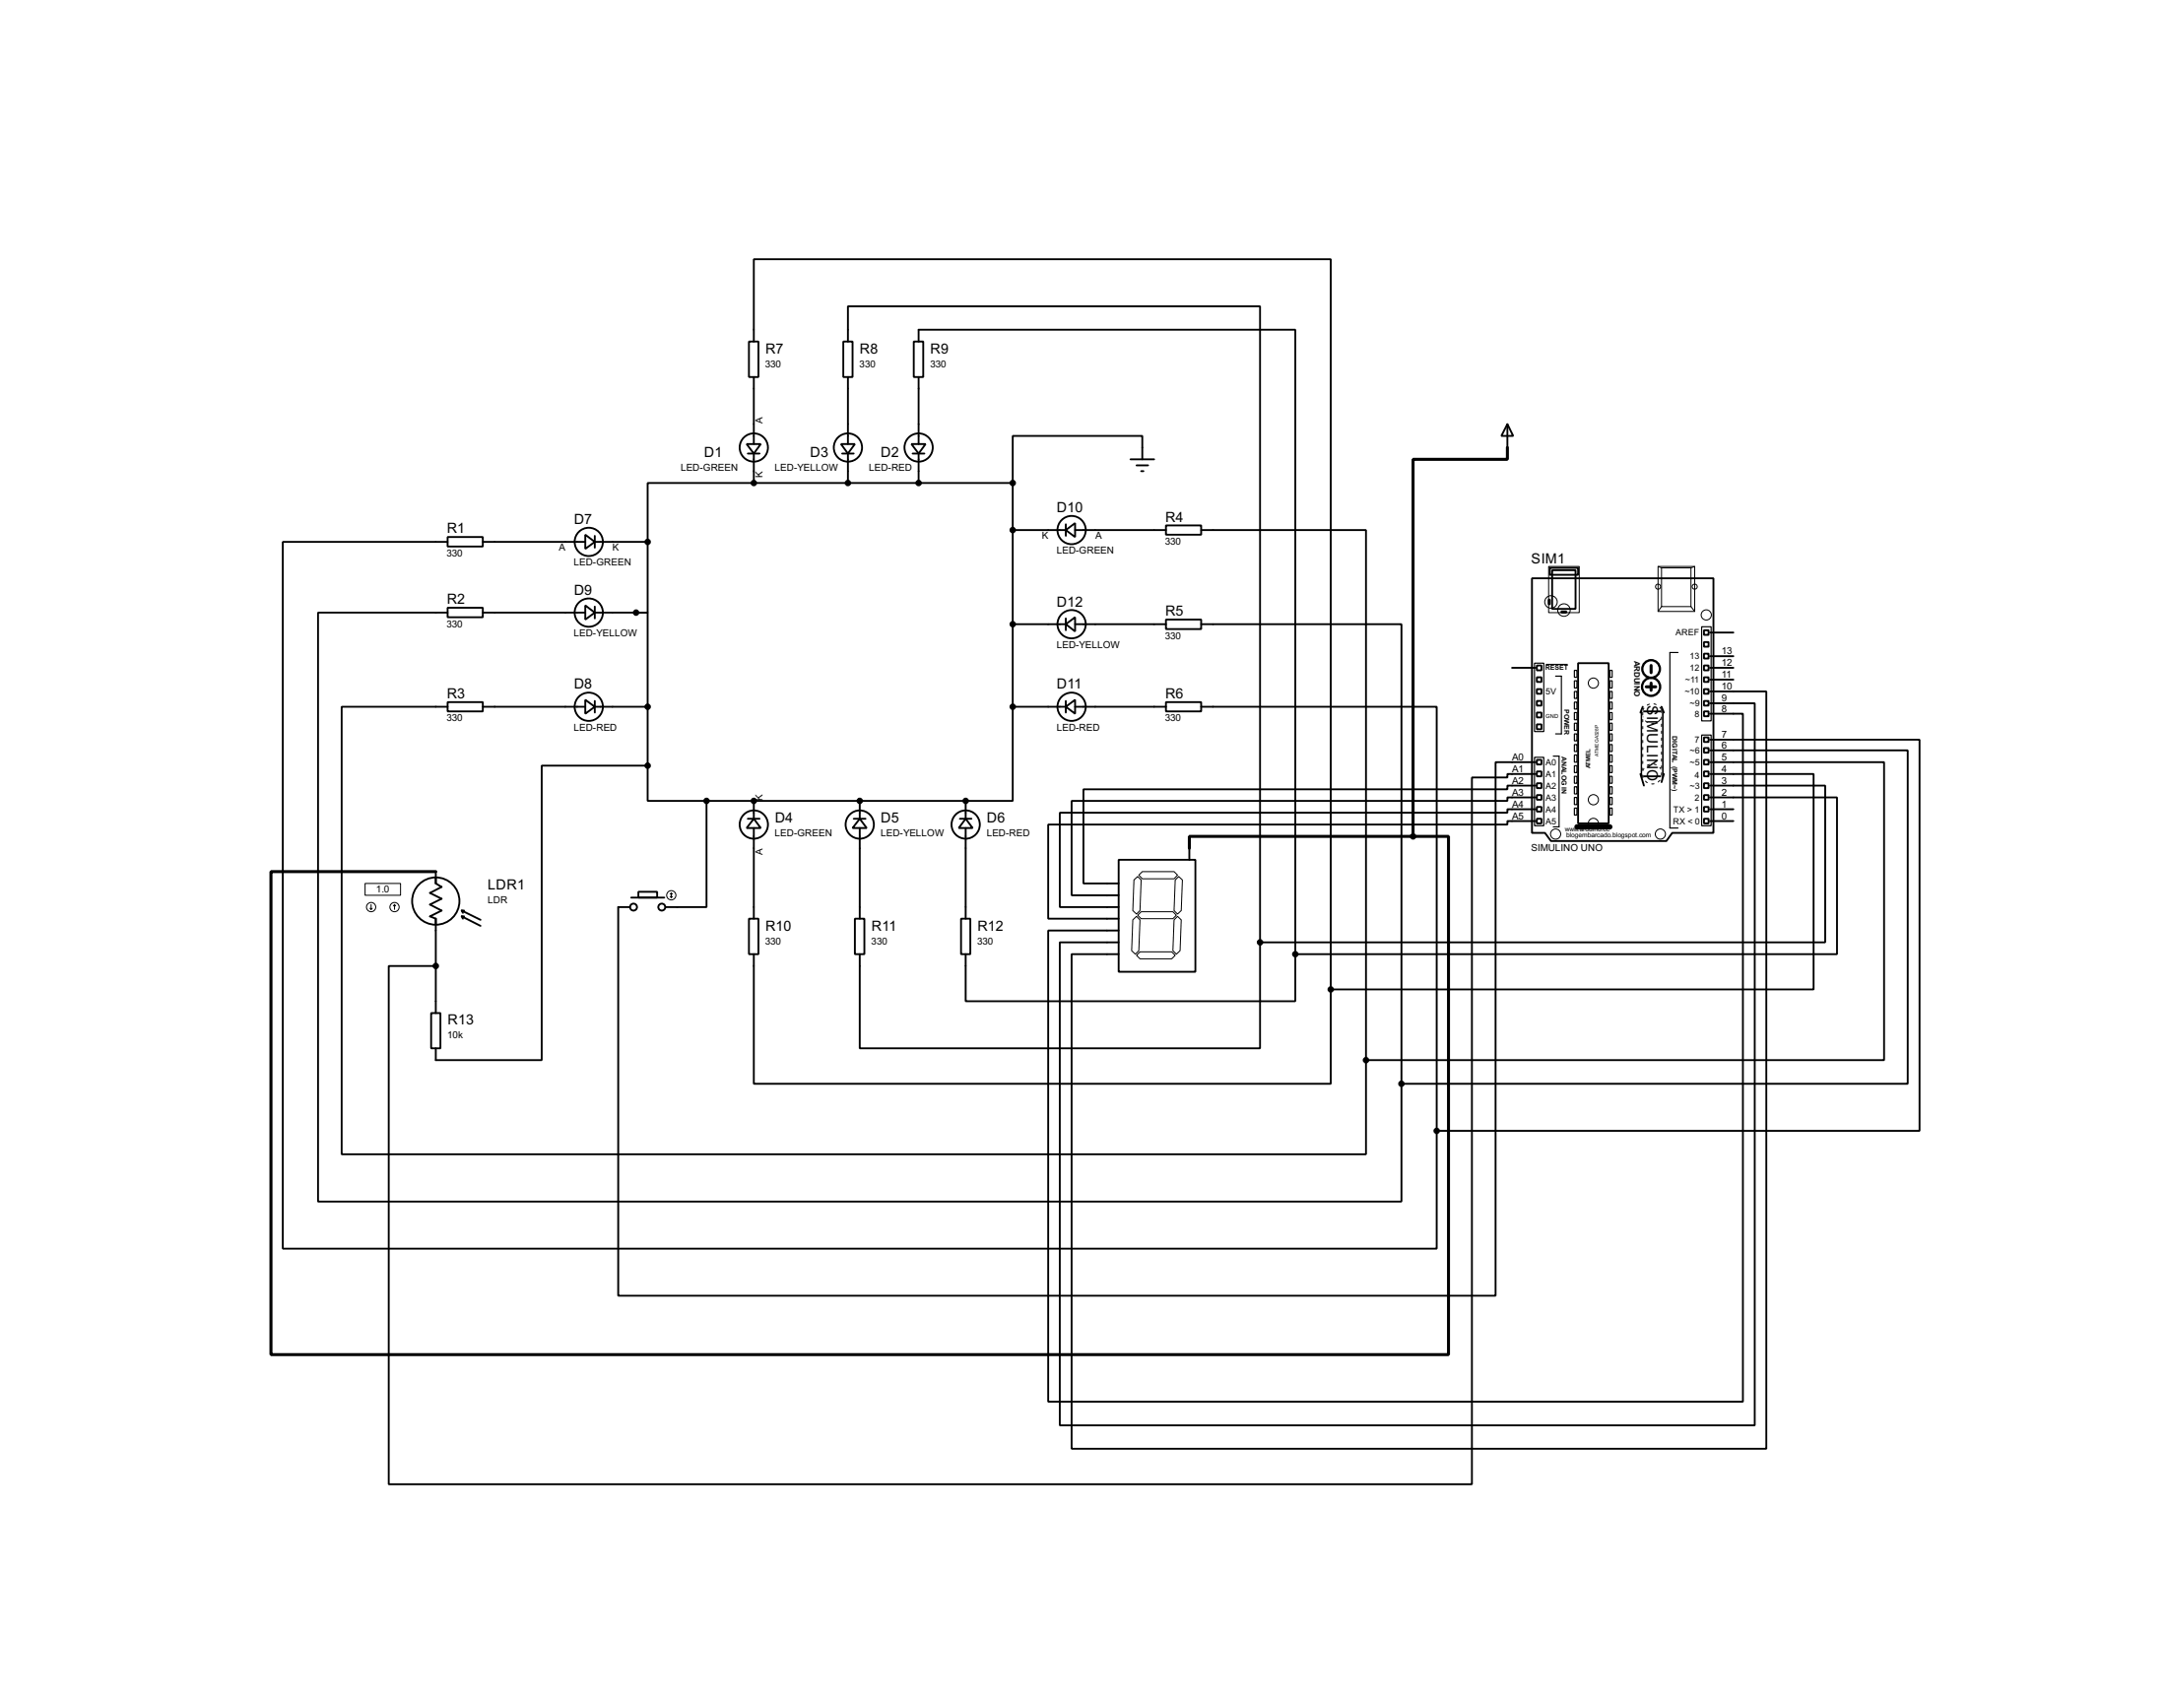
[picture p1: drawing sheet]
<svg xmlns="http://www.w3.org/2000/svg" width="467mm" height="368mm" viewBox="0 0 467 368" stroke-linecap="round" stroke-linejoin="round" font-family="sans-serif">
<g fill="none" stroke="#000" stroke-width=".4">
<path d="M161.6 73.7h2v7.6h-2zM162.6 73.7v-17.8h124.5v157.5M181.9 73.7h2v7.6h-2zM182.9 73.7v-7.6h88.9v137.1M197.1 73.7h2.1v7.6h-2.1zM198.2 73.7v-2.6h81.2v134.7M161.1 95.8h3l-1.5 2zM161.3 97.8h2.6M162.6 81.3v14.5M162.6 97.8v6.4M181.4 95.8h3l-1.5 2zM181.7 97.8h2.5"/>
<path d="M182.9 81.3v14.5M182.9 97.8v6.4M196.6 95.8h3.1l-1.5 2zM196.9 97.8h2.5M198.2 81.3v14.5M198.2 97.8v6.4M243.9 99.1h5.1M246.4 99.1v-5.1h-27.9v10.2M325.2 91.5l1.2 2.5h-2.5zM325.2 91.5v5M96.6 115.8h7.6v2.1h-7.6zM96.6 116.9h-35.6v152.4h248.9v-25.4"/>
<path d="M104.2 116.9h22.1M126.3 115.3l2 1.6-2 1.5zM128.3 116.9h11.4M128.3 115.6v2.5M139.7 116.9v15.2h-2.5M162.6 104.2h-22.9v12.7M162.6 104.2h55.9M218.5 114.3h11.4M218.5 104.2v48.2M229.9 114.3l2-1.5v3zM229.9 113.1v2.5M231.9 114.3h19.6"/>
<path d="M245.2 100.4h2.5M246.2 101.6h.5M251.5 113.3h7.6v2h-7.6zM259.1 114.3h35.6v114.3M96.6 131.1h7.6v2h-7.6zM96.6 132.1h-28v127h233.7v-25.4M104.2 132.1h22.1M126.3 130.6l2 1.5-2 1.5zM128.3 132.1h8.9M128.3 130.8v2.6M137.2 132.1h2.5v20.3M218.5 134.6h11.4"/>
<path d="M229.9 134.6l2-1.5v3.1zM229.9 133.4v2.5M231.9 134.6h19.6M251.5 133.6h7.6v2.1h-7.6zM259.1 134.6h43.2v99.1M330.5 124.7h39.1v54.9h-8.9l-1.2 1.8h-24.9l-1.3-1.8h-2.8zM334.1 129.3h.2v1h-.2zM334.3 122.5h6.1v1.5h-6.1zM334.8 123h5.1v8.3h-5.1zM336.8 131.9h1.1v.2h-1.1zM367.6 135.9h1v1h-1zM367.6 138.5h1v1h-1z"/>
<path d="M368.9 136.4h5M96.6 151.4h7.6v2h-7.6zM96.6 152.4h-22.9v96.5h221v-20.3M104.2 152.4h22.1M126.3 150.9l2 1.5-2 1.5zM128.3 152.4h11.4M128.3 151.2v2.5M139.7 152.4v12.7M218.5 152.4v20.3h-10.2M218.5 152.4h11.4M229.9 152.4l2-1.5v3zM229.9 151.2v2.5"/>
<path d="M231.9 152.4h19.6M251.5 151.4h7.6v2h-7.6zM259.1 152.4h50.8v91.5M326.2 144h5.1M331.5 146.1h1v1h-1zM331.5 151.2h1v1h-1zM331.5 156.2h1v1.1h-1zM331.5 153.7h1v1h-1zM331.5 148.6h1v1h-1zM331.5 143.5h1v1.1h-1zM340.4 143h6.6v34.6h-6.6zM354.1 153.4h4.6v14h-4.6z"/>
<path d="M354.4 152.4l-.5 1.3M358.4 152.4l.5 1.3M367.6 141h1v1h-1zM367.6 143.5h1v1.1h-1zM367.6 146.1h1v1h-1zM367.6 148.6h1v1h-1zM367.6 151.2h1v1h-1zM367.6 159h1v1h-1zM367.6 153.4h1v1.1h-1zM368.9 153.9h7.1v148.4h-149.9v-101.6h15.2M368.9 151.7h9.6v155.7h-149.9v-104.2h12.7M368.9 149.1h12.1v163.3h-149.8v-106.6h10.1"/>
<path d="M368.9 159.5h45.2v84.4h-104.2M368.9 146.6h5M368.9 144h5M368.9 141.5h5M139.7 165.1h-22.8v63.5h-22.9v-2.5M139.7 165.1v7.6h12.7M152.4 172.7v22.9h-8.8M152.4 172.7h55.9M161.3 176.6h2.6M162.6 176.6l1.5 2h-3zM162.6 172.7v3.9M162.6 178.6v19.5"/>
<path d="M184.2 176.6h2.5M185.5 176.6l1.5 2h-3.1zM185.5 172.7v3.9M185.5 178.6v19.5M207.1 176.6h2.5M208.3 176.6l1.5 2h-3zM208.3 172.7v3.9M208.3 178.6v19.5M331.3 177.1h-6.1v.7h-99.1v20.3h15.2M331.3 174.5h-6.1v.8h-96.6v20.3h12.7M331.3 172h-6.1v.7h-94v20.4h10.1M331.3 169.4h-6.1v.8h-91.5v20.3h7.6"/>
<path d="M331.3 164.4h-8.7v115h-189.2v-83.8h2.5M331.3 166.9h-6.1v.8h-7.7v152.4h-233.6v-111.8h10.1M331.5 163.9h1v1h-1zM331.5 166.4h1v1h-1zM331.5 168.9h1v1.1h-1zM331.5 171.5h1v1h-1zM331.5 174h1v1h-1zM331.5 176.6h1v1h-1zM353.9 166.9l.7 2.5M358.9 166.9l-.5 1.8M367.6 161.3h1v1h-1zM367.6 163.9h1v1h-1z"/>
<path d="M367.6 166.4h1v1h-1zM367.6 168.9h1v1.1h-1zM367.6 171.5h1v1h-1zM367.6 174h1v1h-1zM367.6 176.6h1v1h-1zM368.9 172h27.4v33.8h-116.9M368.9 169.4h24.8v33.8h-121.9M368.9 166.9h22.3v46.5h-104.1M368.9 164.4h37.5v64.2h-111.7M368.9 161.8h42.6v71.9h-109.2M368.9 177.1h5M368.9 174.5h5"/>
<path d="M94 188v2.5l1.3 .8-2.5 1.3 2.5 1.2-2.5 1.3 2.5 1.3-2.5 1.2 1.2 .5v20.4M99.6 197.6l4.1 2.1M99.6 197.6l.3 .5M99.6 197.6h.5M99.6 196.4l4.1 2M99.6 196.4l.3 .5M99.6 196.4h.5M136.2 193.6h7.1M137.7 192.3h4.1v1.3h-4.1zM161.6 198.1h2v7.7h-2zM184.4 198.1h2.1v7.7h-2.1zM207.3 198.1h2v7.7h-2z"/>
<path d="M241.3 185.4h16.6v24.2h-16.6zM256.6 182.9v2.5M93 218.5h2v7.6h-2zM162.6 205.8v27.9h124.5v-20.3M208.3 205.8v10.1h71.1v-10.1M271.8 203.2v22.9h-86.3v-20.3"/>
<circle cx="162.6" cy="96.5" r="3.1"/>
<circle cx="182.9" cy="96.5" r="3.1"/>
<circle cx="198.1" cy="96.5" r="3.1"/>
<circle cx="127" cy="116.9" r="3.1"/>
<circle cx="231.1" cy="114.3" r="3.1"/>
<circle cx="127" cy="132.1" r="3.1"/>
<circle cx="231.1" cy="134.6" r="3.1"/>
<circle cx="127" cy="152.4" r="3.1"/>
<circle cx="231.1" cy="152.4" r="3.1"/>
<circle cx="162.6" cy="177.8" r="3.1"/>
<circle cx="185.4" cy="177.8" r="3.1"/>
<circle cx="208.3" cy="177.8" r="3.1"/>
<circle cx="94" cy="194.3" r="5.1"/>
<circle cx="136.6" cy="195.6" r=".75"/>
<circle cx="142.7" cy="195.6" r=".75"/>
</g>
<g fill="#000">
<circle cx="162.6" cy="172.7" r=".2"/>
<circle cx="185.5" cy="172.7" r=".2"/>
<circle cx="208.3" cy="172.7" r=".2"/>
</g>
<path d="M325.2 96.5v2.6h-20.4v81.3M355.1 148.1h2.1M356.2 143.5v1.6M356.2 147.3v1.6M304.8 180.4h7.7v111.7h-254v-104.1h35.5M304.8 180.4h-48.2v2.5" fill="none" stroke="#000" stroke-width=".65"/>
<g fill="none" stroke="#000" stroke-width=".21">
<path d="M334.1 122.2h6.6v9.9h-6.6zM357.7 122.2h7.9v9.7h-7.9zM357.7 122.2l.7 .3M358.4 122.5h6.4v8.3h-6.4zM358.4 130.8l-.7 1.1M364.8 130.8l.8 1.1M365.6 122.2l-.8 .3M333.5 143.3h4.6M78.8 190.5h7.6v2.6h-7.6zM79.8 195.9l.3 .2M80.1 195.1v1M80.3 195.9l-.2 .2"/>
<path d="M85.1 195.1l-.2 .3M85.1 195.1l.3 .3M85.1 195.1v1M144.6 193.3l.2 .3M144.8 192.6v1M144.8 192.6l-.2 .2M144.8 192.6l.3 .2M145.1 193.3l-.3 .3M244.4 198.4l.8-.8 .7 .8-.2 6.6-.8 .8-.8-.8zM244.6 189.8l.8-.8 .8 .8-.3 6.6-.7 .7-.8-.7zM245.4 197.4l.8-.8h6.8l.8 .8-.8 .7h-6.8zM245.7 188.7l.7-.7h6.9l.7 .7-.7 .8h-6.9z"/>
<path d="M253.3 198.4l.7-.8 .8 .8-.2 6.6-.8 .8-.8-.8zM254.3 189l.8 .8-.3 6.6-.8 .7-.7-.7 .2-6.6zM245.2 206l.7-.7h6.9l.7 .7-.7 .8h-6.9z"/>
<circle cx="334.5" cy="129.8" r="1.35"/>
<circle cx="337.3" cy="131.6" r="1.35"/>
<circle cx="357.6" cy="126.5" r=".55"/>
<circle cx="365.5" cy="126.5" r=".55"/>
<circle cx="368" cy="132.6" r="1.1"/>
<circle cx="343.7" cy="147.3" r="1.1"/>
<circle cx="335.5" cy="179.9" r="1.1"/>
<circle cx="343.7" cy="177.6" r="1.1"/>
<circle cx="343.7" cy="172.5" r="1.1"/>
<circle cx="358.1" cy="179.9" r="1.1"/>
<circle cx="80" cy="195.6" r="1"/>
<circle cx="85.1" cy="195.6" r="1"/>
<circle cx="144.8" cy="193.1" r="1"/>
</g>
<g fill="#000" stroke="#000" stroke-width=".4">
<circle cx="139.7" cy="116.9" r=".5"/>
<circle cx="162.6" cy="104.2" r=".5"/>
<circle cx="182.9" cy="104.2" r=".5"/>
<circle cx="198.1" cy="104.2" r=".5"/>
<circle cx="218.4" cy="114.3" r=".5"/>
<circle cx="218.4" cy="104.2" r=".5"/>
<circle cx="137.2" cy="132.1" r=".5"/>
<circle cx="218.4" cy="134.6" r=".5"/>
<circle cx="139.7" cy="152.4" r=".5"/>
<circle cx="218.4" cy="152.4" r=".5"/>
<circle cx="139.7" cy="165.1" r=".5"/>
<circle cx="152.4" cy="172.7" r=".5"/>
<circle cx="162.6" cy="172.7" r=".5"/>
<circle cx="185.4" cy="172.7" r=".5"/>
<circle cx="208.3" cy="172.7" r=".5"/>
<circle cx="304.8" cy="180.4" r=".5"/>
<circle cx="94" cy="208.3" r=".5"/>
<circle cx="271.8" cy="203.2" r=".5"/>
<circle cx="279.4" cy="205.8" r=".5"/>
<circle cx="287" cy="213.4" r=".5"/>
<circle cx="294.6" cy="228.6" r=".5"/>
<circle cx="302.3" cy="233.7" r=".5"/>
<circle cx="309.9" cy="243.9" r=".5"/>
</g>
<g fill="none" stroke="#000" stroke-width=".25">
<path d="M367.1 135.2h2v20.3h-2zM331 143h2v14.8h-2zM335.6 145.8h1.2v12.5h-1.2M339.6 144.6h.6v1.5h-.6zM339.6 146.8h.6v1.6h-.6zM339.6 149.1h.6v1.5h-.6zM339.6 151.4h.6v1.5h-.6zM339.6 153.7h.6v1.5h-.6zM339.6 156h.6v1.5h-.6zM339.6 158.3h.6v1.5h-.6zM347.3 144.6h.5v1.5h-.5zM347.3 146.8h.5v1.6h-.5z"/>
<path d="M347.3 149.1h.5v1.5h-.5zM347.3 151.4h.5v1.5h-.5zM347.3 153.7h.5v1.5h-.5zM347.3 156h.5v1.5h-.5zM347.3 158.3h.5v1.5h-.5zM362 140.7h-1.8v37.9h1.8M367.1 158.5h2v19.6h-2zM331 163.3h2v14.8h-2zM335.1 163.1h1.2v15.2h-1.2M339.6 160.6h.6v1.5h-.6zM339.6 162.8h.6v1.6h-.6zM339.6 165.1h.6v1.5h-.6z"/>
<path d="M339.6 167.4h.6v1.5h-.6zM339.6 169.7h.6v1.5h-.6zM339.6 172h.6v1.5h-.6zM339.6 174.3h.6v1.5h-.6zM347.3 160.6h.5v1.5h-.5zM347.3 162.8h.5v1.6h-.5zM347.3 165.1h.5v1.5h-.5zM347.3 167.4h.5v1.5h-.5zM347.3 169.7h.5v1.5h-.5zM347.3 172h.5v1.5h-.5zM347.3 174.3h.5v1.5h-.5z"/>
</g>
<g fill="none" stroke="#fff" stroke-width=".21">
<path d="M354.4 153.2v14.5M358.4 153.2v14.5"/>
<circle cx="356.4" cy="153.9" r="2.15"/>
<circle cx="356.4" cy="166.9" r="2.15"/>
</g>
<circle cx="356.4" cy="153.9" r="2.15" fill="none" stroke="#000" stroke-width=".21" stroke-dasharray="2 1 .5 1 .5 1"/>
<g fill="none" stroke="#000" stroke-width=".21" stroke-dasharray=".5 1">
<path d="M358.4 153.2v14.5M354.4 167.7v-14.5"/>
<circle cx="356.4" cy="166.9" r="2.15"/>
</g>
<g fill="none" stroke="#000" stroke-width=".5">
<circle cx="356.1" cy="148.1" r="1.95"/>
<circle cx="356.1" cy="144.3" r="1.9"/>
</g>
<path d="M340.2 178.3h7.1" fill="none" stroke="#000" stroke-width="1.2"/>
<g font-size="3.7">
<text x="355.3" y="152.1" transform="rotate(90 355.3 152.1)">S</text>
<text x="355.3" y="154.4" transform="rotate(90 355.3 154.4)">IMULINO</text>
</g>
<g font-size="3.4">
<text x="165.1" y="76.2">R7</text>
<text x="185.5" y="76.2">R8</text>
<text x="200.7" y="76.2">R9</text>
<text x="151.9" y="98.6">D1</text>
<text x="174.8" y="98.6">D3</text>
<text x="190" y="98.6">D2</text>
<text x="123.8" y="113">D7</text>
<text x="228" y="110.5">D10</text>
<text x="251.4" y="112.5">R4</text>
<text x="96.4" y="115">R1</text>
<text x="330.3" y="121.5">SIM1</text>
<text x="96.4" y="130.3">R2</text>
<text x="123.8" y="128.3">D9</text>
<text x="228" y="130.8">D12</text>
<text x="251.4" y="132.8">R5</text>
<text x="123.8" y="148.6">D8</text>
<text x="228" y="148.6">D11</text>
<text x="96.4" y="150.6">R3</text>
<text x="251.4" y="150.6">R6</text>
<text x="167.2" y="177.3">D4</text>
<text x="190" y="177.3">D5</text>
<text x="212.9" y="177.3">D6</text>
<text x="105.2" y="191.8">LDR1</text>
<text x="165.1" y="200.7">R10</text>
<text x="188" y="200.7">R11</text>
<text x="210.9" y="200.7">R12</text>
<text x="96.6" y="221">R13</text>
</g>
<g font-size="2.4">
<text x="165.1" y="79.1">330</text>
<text x="185.4" y="79.1">330</text>
<text x="200.7" y="79.1">330</text>
<text x="164.5" y="91.4" transform="rotate(-90 164.5 91.4)">A</text>
<text x="146.8" y="101.5">LED-GREEN</text>
<text x="167.1" y="101.5">LED-YELLOW</text>
<text x="187.4" y="101.5">LED-RED</text>
<text x="164.5" y="103" transform="rotate(-90 164.5 103)">K</text>
<text x="96.4" y="119.9">330</text>
<text x="120.6" y="118.8">A</text>
<text x="132.1" y="118.8">K</text>
<text x="224.7" y="116.2">K</text>
<text x="227.9" y="119.5">LED-GREEN</text>
<text x="236.3" y="116.2">A</text>
<text x="251.3" y="117.4">330</text>
<text x="123.8" y="122">LED-GREEN</text>
<text x="96.4" y="135.2">330</text>
<text x="123.8" y="137.3">LED-YELLOW</text>
<text x="251.3" y="137.8">330</text>
<text x="227.9" y="139.7">LED-YELLOW</text>
<text x="371.4" y="143.6">12</text>
<text x="371.4" y="141.1">13</text>
<text x="371.4" y="148.7">10</text>
<text x="371.4" y="146.1">11</text>
<text x="96.4" y="155.5">330</text>
<text x="251.3" y="155.5">330</text>
<text x="371.4" y="153.5">8</text>
<text x="371.4" y="151.3">9</text>
<text x="123.8" y="157.6">LED-RED</text>
<text x="227.9" y="157.6">LED-RED</text>
<text x="371.4" y="161.4">6</text>
<text x="371.4" y="159.1">7</text>
<text x="326.2" y="166.5">A1</text>
<text x="326.2" y="164">A0</text>
<text x="371.4" y="166.5">4</text>
<text x="371.4" y="164">5</text>
<text x="164.5" y="172.7" transform="rotate(-90 164.5 172.7)">K</text>
<text x="326.2" y="171.5">A3</text>
<text x="326.2" y="169">A2</text>
<text x="371.4" y="171.5">2</text>
<text x="371.4" y="169">3</text>
<text x="326.2" y="176.7">A5</text>
<text x="326.2" y="174.1">A4</text>
<text x="371.4" y="176.7">0</text>
<text x="371.4" y="174.1">1</text>
<text x="164.5" y="184.3" transform="rotate(-90 164.5 184.3)">A</text>
<text x="167.1" y="180.3">LED-GREEN</text>
<text x="190" y="180.3">LED-YELLOW</text>
<text x="212.8" y="180.3">LED-RED</text>
<text x="330.3" y="183.4">SIMULINO UNO</text>
<text x="81.2" y="192.5">1.0</text>
<text x="105.2" y="194.7">LDR</text>
<text x="165.1" y="203.7">330</text>
<text x="188" y="203.7">330</text>
<text x="210.8" y="203.7">330</text>
<text x="96.5" y="224">10k</text>
</g>
<g font-size="2.1">
<text x="361.4" y="137.1">AREF</text>
<text x="364.5" y="142.2">13</text>
<text x="333.4" y="149.8">5V</text>
<text x="363.4" y="149.8">~10</text>
<text x="363.5" y="147.2">~11</text>
<text x="364.5" y="144.6">12</text>
<text x="364.5" y="152.3">~9</text>
<text x="365.6" y="154.5">8</text>
<text x="365.6" y="160.2">7</text>
<text x="333.4" y="165">A0</text>
<text x="333.4" y="167.6">A1</text>
<text x="364.5" y="162.5">~6</text>
<text x="364.5" y="165">~5</text>
<text x="365.6" y="167.8">4</text>
<text x="333.4" y="170">A2</text>
<text x="333.4" y="172.6">A3</text>
<text x="364.5" y="170">~3</text>
<text x="365.6" y="172.6">2</text>
<text x="333.4" y="175.2">A4</text>
<text x="333.4" y="177.7">A5</text>
<text x="360.9" y="177.7">RX &lt; 0</text>
<text x="361" y="175.2">TX &gt; 1</text>
</g>
<text font-size="1.9" x="352.5" y="142.4" transform="rotate(90 352.5 142.4)">ARDUINO</text>
<g font-size="1.7">
<text x="333.3" y="144.5">RESET</text>
<text x="337.4" y="153" transform="rotate(90 337.4 153)">POWER</text>
<text x="360.8" y="158.7" transform="rotate(90 360.8 158.7)">DIGITAL (PWM~)</text>
<text x="336.9" y="163.1" transform="rotate(90 336.9 163.1)">ANALOG IN</text>
</g>
<g font-size="1.6">
<text x="337.6" y="179.3">www.arduino.cc</text>
<text x="337.9" y="180.6">blogembarcado.blogspot.com</text>
</g>
<text font-size="1.5" x="343.1" y="165.7" transform="rotate(-90 343.1 165.7)">ATMEL</text>
<text font-size="1.4" x="333.4" y="154.8">GND</text>
<text font-size="1.2" x="344.8" y="163.1" transform="rotate(-90 344.8 163.1)">ATMEGA328P</text>
</svg>
